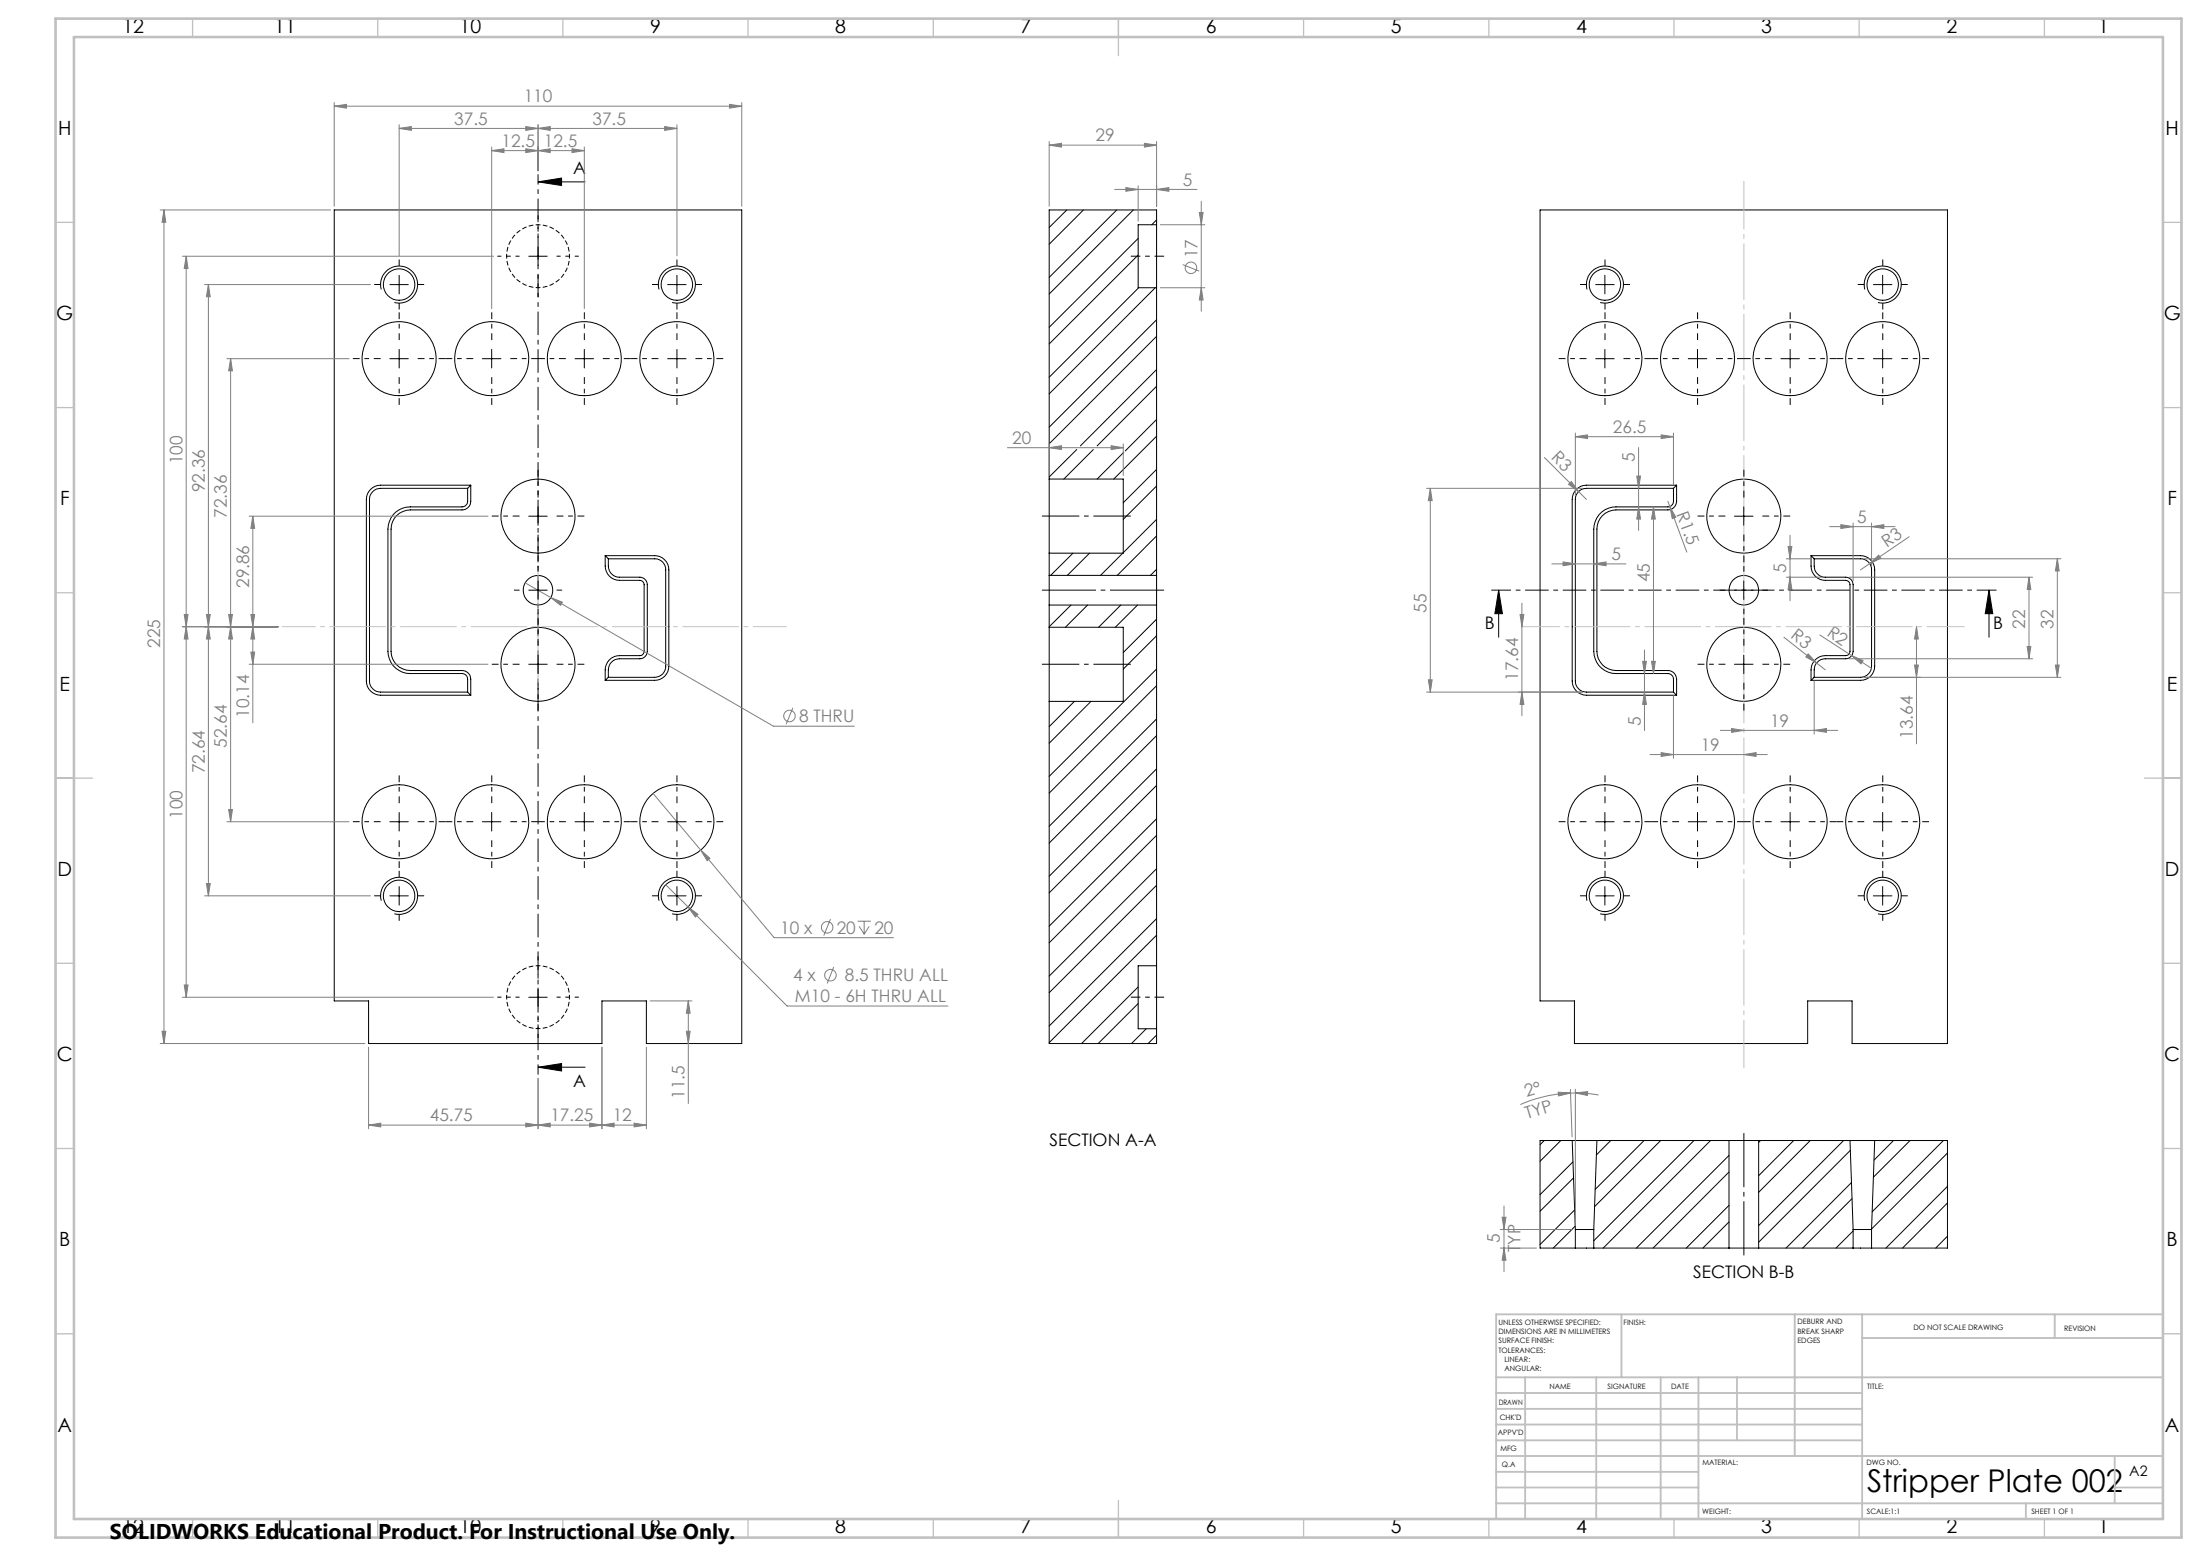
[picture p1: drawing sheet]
<svg xmlns="http://www.w3.org/2000/svg" width="594mm" height="420mm" viewBox="0 0 594 420" stroke-linecap="round" stroke-linejoin="round" font-family="sans-serif">
<path d="M145.3 60.7a8.5 8.5 0 0 1 7.5 12.4 8.5 8.5 0 0 1-14.4 1 8.5 8.5 0 0 1 5.7-13.4h1.2M145.3 260.7a8.5 8.5 0 0 1 7.5 12.4 8.5 8.5 0 0 1-14.4 1 8.5 8.5 0 0 1 5.7-13.4h1.2" fill="none" stroke="#000" stroke-width=".27" stroke-dasharray="1.3 .6" stroke-dashoffset=".6" stroke-linecap="butt"/>
<g fill="none" stroke="#000" stroke-width=".27">
<path d="M90.2 56.7h110.1v225h-25.8v-11.5h-12v11.5h-63v-11.5h-9.3zM145.3 49.1l6.3-1v2zM145.3 49.1h12.7M288 56.7l-4.7 4.7M292.5 56.7l-9.2 9.2M301.5 56.7l-18.2 18.2M306 56.7l-22.7 22.7M312.3 59.4l-1.3 1.3M415.8 56.7h110v225h-25.7v-11.5h-12v11.5h-63v-11.5h-9.3zM102.9 78.1a5 5 0 0 1 4.4-6.3 5 5 0 0 1 5.4 5.5 5 5 0 0 1-6.2 4.4M105.3 76.8h4.9M107.8 74.3v5"/>
<path d="M142.8 69.2h4.9M145.3 66.7v5M177.9 78.1a5 5 0 0 1 4.4-6.3 5 5 0 0 1 5.4 5.5 5 5 0 0 1-6.2 4.4M180.3 76.8h4.9M182.8 74.3v5M307.3 64.4l-24 24M307.3 68.8l-24 24M307.4 77.7l-24.1 24.1M311.9 77.7l-28.6 28.6M312.3 60.7v17M312.3 60.7v-4h-29v72.6M312.3 60.7h-5v17h5"/>
<path d="M312.3 77.7v77.6M428.5 78.1a5 5 0 0 1 4.4-6.3 5 5 0 0 1 5.4 5.4 5 5 0 0 1-6.3 4.5M430.8 76.8h5M433.3 74.3v5M503.5 78.1a5 5 0 0 1 4.4-6.3 5 5 0 0 1 5.4 5.4 5 5 0 0 1-6.3 4.5M505.8 76.8h5M508.3 74.3v5M105.3 96.8h4.9M107.8 94.3v5M130.2 96.8h5.1M132.8 94.3v5M155.3 96.8h5"/>
<path d="M157.8 94.3v5M180.3 96.8h4.9M182.8 94.3v5M312.3 86.3l-29 29M312.3 99.7l-20.6 20.7M312.3 90.8l-28.8 28.8M430.8 96.8h5M433.3 94.3v5M455.8 96.8h5M458.3 94.3v5M480.8 96.8h5M483.3 94.3v5"/>
<path d="M505.8 96.8h5M508.3 94.3v5M312.3 113.2l-8.5 8.5M312.3 104.3l-16.1 16.1M312.3 117.7l-11.6 11.6M126.3 131.8h-23.5a3 3 0 0 0-3 3v49a3 3 0 0 0 3 3h23.5M126.3 131.8v3.5a1.57 1.57 0 0 1-1.6 1.5h-13.9a6 6 0 0 0-6.1 6v33a6 6 0 0 0 6.1 6h13.9a1.57 1.57 0 0 1 1.6 1.5v3.5M127.1 131v4.3a2.35 2.35 0 0 1-2.4 2.3h-13.9a5.2 5.2 0 0 0-5.2 5.2v33a5.2 5.2 0 0 0 5.2 5.2h13.9a2.35 2.35 0 0 1 2.4 2.3v4.4M127.1 131h-24.3a3.9 3.9 0 0 0-3.9 3.8v49a3.9 3.9 0 0 0 3.9 3.9h24.3M127.1 131l-.8 .8M142.8 139.3h4.9M145.3 136.8v5"/>
<path d="M283.3 129.3v20M283.3 129.3h20v20h-20M290.7 121.3l-7.4 7.4M295.2 121.3l-8 8M303.4 122.1l-7.2 7.2M312.3 126.7l-9 9M312.3 131.2l-9 9M451.8 131.8h-23.5a3 3 0 0 0-3 3v49a3 3 0 0 0 3 3h23.5M451.8 131.8v3.5a1.57 1.57 0 0 1-1.5 1.5h-14a6 6 0 0 0-6 6v33a6 6 0 0 0 6 6h14a1.57 1.57 0 0 1 1.5 1.5v3.5M452.7 131v4.3a2.35 2.35 0 0 1-2.4 2.3h-14a5.2 5.2 0 0 0-5.1 5.2v33a5.2 5.2 0 0 0 5.1 5.2h14a2.35 2.35 0 0 1 2.4 2.3v4.4M452.7 131h-24.4a3.9 3.9 0 0 0-3.8 3.8v49a3.9 3.9 0 0 0 3.8 3.9h24.4M452.7 131l-.9 .8"/>
<path d="M468.3 139.3h5M470.8 136.8v5M142.8 159.3h4.9M145.3 156.8v5M163.4 150h13.3a3.9 3.9 0 0 1 3.9 3.8v26a3.8 3.8 0 0 1-3.9 3.8h-13.3M163.4 150a6.2 6.2 0 0 0 1.1 5.5 3.8 3.8 0 0 0 2.8 1.2h5.5a1.21 1.21 0 0 1 1.1 1.1v18a1.21 1.21 0 0 1-1.1 1.2h-5.5a3.9 3.9 0 0 0-3.9 3.8v2.8M163.4 150l.9 .8M164.3 150.8a4.7 4.7 0 0 0 .8 4.1 2.87 2.87 0 0 0 2.2 .9h5.5a2.05 2.05 0 0 1 2 2v18a2.05 2.05 0 0 1-2 2h-5.5a3 3 0 0 0-3 3v2M164.3 150.8h12.4a2.9 2.9 0 0 1 3 3v26a2.95 2.95 0 0 1-3 3h-12.4M283.3 155.3v8M283.3 155.3h29M283.3 149.3v6"/>
<path d="M289.7 149.3l-6 6M294.2 149.3l-6 6M303.1 149.3l-6 6M312.3 155.3v8M312.3 153.7l-1.7 1.6M312.3 144.7l-10.6 10.6M312.3 140.2l-9 9M404.6 159.3l1.1 6.3h-2.1zM404.6 159.3v12.7M468.3 159.3h5M470.8 156.8v5M489 150h13.3a3.9 3.9 0 0 1 3.9 3.8v26a3.8 3.8 0 0 1-3.9 3.8h-13.3"/>
<path d="M489 150a6.2 6.2 0 0 0 1.1 5.5 3.7 3.7 0 0 0 2.7 1.2h5.5a1.21 1.21 0 0 1 1.2 1.1v18a1.21 1.21 0 0 1-1.2 1.2h-5.5a3.9 3.9 0 0 0-3.8 3.8v2.8M489 150l.8 .8M489.8 150.8a4.7 4.7 0 0 0 .9 4.1 2.73 2.73 0 0 0 2.1 .9h5.5a2.05 2.05 0 0 1 2 2v18a2.05 2.05 0 0 1-2 2h-5.5a3 3 0 0 0-3 3v2M489.8 150.8h12.5a2.95 2.95 0 0 1 3 3v26a3 3 0 0 1-3 3h-12.5M537 159.3l1.1 6.3h-2.1zM537 159.3v12.7M142.8 179.3h4.9M145.3 176.8v5M283.3 169.3v20M283.3 169.3h20v20h-20M283.3 163.3h29M283.3 163.3v6"/>
<path d="M289.2 163.3l-5.9 5.9M293.7 163.3l-6 6M302.6 163.3l-6 6M307.1 163.3l-6 6M312.3 167.1l-9 9M312.3 171.6l-9 9M312.3 163.3v97.4M468.3 179.3h5M470.8 176.8v5M126.3 186.8l.8 .9M164.3 182.8l-.9 .8M283.3 189.3v92.4h29v-4"/>
<path d="M290.1 189.3l-6.8 6.8M294.6 189.3l-11.3 11.3M312.3 180.6l-29 29M312.3 194l-29 29M312.3 185.1l-29 29M312.3 198.6l-29 29M451.8 186.8l.9 .9M489.8 182.8l-.8 .8M107.8 219.3v5M132.8 219.3v5M157.8 219.3v5M182.8 219.3v5"/>
<path d="M312.3 207.5l-29 29M312.3 212l-29 29M433.3 219.3v5M458.3 219.3v5M483.3 219.3v5M508.3 219.3v5M105.3 221.8h4.9M107.8 239.3v5M130.2 221.8h5.1M155.3 221.8h5M180.3 221.8h4.9M182.8 239.3v5"/>
<path d="M312.3 221l-29 29M312.3 234.5l-29 29M312.3 225.5l-29 29M312.3 239l-29 29M430.8 221.8h5M433.3 239.3v5M455.8 221.8h5M480.8 221.8h5M505.8 221.8h5M508.3 239.3v5M102.9 243.1a5 5 0 0 1 4.4-6.3 5 5 0 0 1 5.4 5.5 5 5 0 0 1-6.2 4.3M105.3 241.8h4.9"/>
<path d="M177.9 243.1a5 5 0 0 1 4.4-6.3 5 5 0 0 1 5.4 5.5 5 5 0 0 1-6.2 4.3M180.3 241.8h4.9M312.3 247.9l-29 29M312.3 252.4l-29 29M428.5 243.1a5 5 0 0 1 4.4-6.3 5 5 0 0 1 5.4 5.4 5 5 0 0 1-6.3 4.4M430.8 241.8h5M503.5 243.1a5 5 0 0 1 4.4-6.3 5 5 0 0 1 5.4 5.4 5 5 0 0 1-6.3 4.4M505.8 241.8h5M142.8 269.2h4.9M145.3 266.7v5M307.3 266.4l-15.3 15.3M307.3 270.9l-10.8 10.8"/>
<path d="M309.5 277.7l-4 4M312.3 260.7v17M312.3 279.4l-2.3 2.3M312.3 260.7h-5v17h5M145.3 288.1l6.3-1v2zM145.3 288.1h12.7M416.9 307.9l-1.1 1.1M421.4 307.9l-5.6 5.6M424.5 307.9h42.3M424.5 307.9h-8.7v29h9.5M424.5 307.9l.8 24M424.7 313.6l-8.9 8.9"/>
<path d="M424.9 317.9l-9.1 9M431.2 307.9l-.9 24M434.9 307.9l-3.9 3.8M443.9 307.9l-13.2 13.1M448.4 307.9l-17.9 17.8M457.4 307.9l-27.1 27M461.9 307.9l-29 29M466.8 307.9h8M466.8 316.4l-20.5 20.5M466.8 311.9l-25 25M466.8 307.9v29M474.8 307.9h31.4"/>
<path d="M474.8 307.9v29M475.3 307.9l-.5 .4M484.3 307.9l-9.5 9.4M488.8 307.9l-14 13.9M497.8 307.9l-23 22.9M499.5 307.9l.8 24M499.6 310.5l-24.8 24.8M499.9 319.2l-17.7 17.7M506.2 307.9h19.6v29h-20.5M506.2 307.9l-.9 24M511.2 307.9l-5.2 5.2M515.7 307.9l-9.9 9.9"/>
<path d="M524.7 307.9l-19.2 19.2M525.8 311.2l-20.5 20.5M425.1 326.6l-9.3 9.3M425.3 331l-5.9 5.9M425.3 331.9h5M425.3 336.9h41.5M425.3 331.9v5M430.3 331.9v5M466.8 336.9h8M466.8 325.3l-11.5 11.6M466.8 329.8l-7 7.1M474.8 336.9h30.5"/>
<path d="M500 323.6l-13.3 13.3M500.3 331.9h5M500.3 331.9v5M500.3 332.3l-4.6 4.6M500.3 336.7l-.1 .2M505.3 331.9v5M525.8 320.2l-16.6 16.7M525.8 333.7l-3.2 3.2M525.8 324.7l-12.1 12.2"/>
<circle cx="107.8" cy="76.8" r="4.3"/>
<circle cx="182.8" cy="76.8" r="4.3"/>
<circle cx="433.3" cy="76.8" r="4.3"/>
<circle cx="508.3" cy="76.8" r="4.3"/>
<circle cx="107.8" cy="96.8" r="10"/>
<circle cx="132.7" cy="96.8" r="10"/>
<circle cx="157.8" cy="96.8" r="10"/>
<circle cx="182.8" cy="96.8" r="10"/>
<circle cx="433.3" cy="96.8" r="10"/>
<circle cx="458.3" cy="96.8" r="10"/>
<circle cx="483.3" cy="96.8" r="10"/>
<circle cx="508.3" cy="96.8" r="10"/>
<circle cx="145.3" cy="139.3" r="10"/>
<circle cx="470.8" cy="139.3" r="10"/>
<circle cx="145.3" cy="159.3" r="4"/>
<circle cx="470.8" cy="159.3" r="4"/>
<circle cx="145.3" cy="179.3" r="10"/>
<circle cx="470.8" cy="179.3" r="10"/>
<circle cx="107.7" cy="221.8" r="10"/>
<circle cx="132.8" cy="221.8" r="10"/>
<circle cx="157.8" cy="221.8" r="10"/>
<circle cx="182.7" cy="221.8" r="10"/>
<circle cx="433.3" cy="221.8" r="10"/>
<circle cx="458.3" cy="221.8" r="10"/>
<circle cx="483.4" cy="221.8" r="10"/>
<circle cx="508.3" cy="221.8" r="10"/>
<circle cx="107.8" cy="241.8" r="4.3"/>
<circle cx="182.8" cy="241.8" r="4.3"/>
<circle cx="433.3" cy="241.8" r="4.3"/>
<circle cx="508.3" cy="241.8" r="4.3"/>
</g>
<g fill="none" stroke="#808080" stroke-width=".27">
<path d="M90.2 28.7l3.4-.5v1zM90.2 27.7v28M90.2 28.7h110.1M107.8 34.7l3.3-.5v1zM107.8 33.7v35.4M107.8 34.7h75M132.8 39.7v43.6M142 34.2l3.3 .5-3.3 .5zM145.3 34.7l3.3-.5v1zM145.3 33.7v12.4M157.8 39.7v43.6M179.5 34.2l3.3 .5-3.3 .5z"/>
<path d="M182.8 33.7v35.4M197 28.2l3.3 .5-3.3 .5zM200.3 27.7v28M283.3 39.2l3.3-.5v1zM283.3 38.2v17.5M283.3 39.2h29M309 38.7l3.3 .5-3.3 .5zM312.3 38.2v17.5M43.3 56.7h46M44.3 56.7l.5 3.3h-1.1zM44.3 56.7v225M132.8 40.7l3.3-.5v1z"/>
<path d="M132.8 40.7h25M142 40.2l3.3 .5-3.3 .5zM145.3 40.7l3.3-.5v1zM154.4 40.2l3.4 .5-3.4 .5zM301 51.1h22.2M304 50.6l3.3 .5-3.3 .5zM307.3 50.1v9.6M312.3 51.1l3.3-.5v1zM323.8 57.4h1l-.5 3.3zM324.3 54.3v29.7M49.2 69.2h84M50.3 69.2l.5 3.3h-1.1z"/>
<path d="M50.3 69.2v200M55.2 76.8h44.8M56.3 76.8l.5 3.3h-1.1zM56.3 76.8v165M313.3 60.7h12M313.3 77.7h12M319.3 71.4l4.5 1.8M324.3 77.7l.5 3.3h-1zM61.2 96.8h33.1M62.3 96.8l.5 3.3h-1.1zM62.3 96.8v125M283.3 119.8v8.5"/>
<path d="M303.3 119.8v8.5M425.3 117.9l3.3-.5v1zM425.3 116.9v16.9M425.3 117.9h26.5M448.5 117.4l3.3 .5-3.3 .5zM451.8 116.9v13.9M67.3 139.3h64.5M68.3 139.3l.5 3.3h-1.1zM68.3 139.3v55.8M272 120.8h31.3M283.3 120.8l3.3-.5v1zM300 120.3l3.3 .5-3.3 .5z"/>
<path d="M385.2 131.8h42.1M386.2 131.8l.5 3.3h-1zM386.2 131.8v55M417 123.5l11.3 11.3M423.5 130.7l.8-.7 1.9 2.7zM441.9 128.5h1l-.5 3.3zM442.4 136.8l.5 3.3h-1zM442.4 120.8v22.4M446.4 136.8l.5 3.3h-1zM446.4 136.8v45M450.3 135.3l.5 1.4M450.8 136.7l1.7 2.9-1 .4z"/>
<path d="M450.8 136.7l4.6 12.3M141.8 157.3l6.9 4M419 152.2h20M422 151.7l3.3 .5-3.3 .5zM430.3 152.2l3.3-.5v1zM482.3 150.8h6.5M482.3 155.8h9.5M482.8 147.5h1l-.5 3.3zM483.3 155.8l.5 3.3h-1zM483.3 144.5v17.7M494 142.2h17.7M497 141.6l3.3 .6-3.3 .4z"/>
<path d="M499.3 155.8h49.5M500.3 141.2v15.6M503.3 150.8h53.2M504.8 152.1l2.5-2.3 .5 .9zM504.8 152.1l-2.5 1.7M505.3 142.2l3.3-.6v1zM505.3 141.2v11.6M515.5 144.9l-10.7 7.2M547.8 155.8l.5 3.3h-1zM547.8 155.8v22M555.5 150.8l.5 3.3h-1zM555.5 150.8v32"/>
<path d="M49.2 169.2h25.9M49.7 165.9h1.1l-.5 3.3zM50.3 169.2l.5 3.3h-1.1zM55.7 165.9h1.1l-.5 3.3zM56.3 169.2l.5 3.3h-1.1zM61.7 165.9h1.1l-.5 3.3zM62.3 169.2l.5 3.3h-1.1zM67.3 179.3h64.5M67.7 165.9h1.1l-.5 3.3zM67.7 176h1.1l-.5 3.3zM68.3 169.2l.5 3.3h-1.1zM148.7 161.3l3.1 1.2-.5 .9z"/>
<path d="M148.7 161.3l60.1 34.7h21.9M410.4 165.9h1l-.5 3.3zM410.9 162.8v30.4M443.5 178.5h1l-.5 3.3zM444 175.5v21.7M445.9 178.5h1l-.5 3.3zM481.6 172l8.9 6.9M488.2 176.5l2.3 2.4-2.9-1.6zM490.5 178.9l2.3 1.9M491.3 171.4l8.7 5.6M499.3 177.8h49.5M500 177l3 1.3-.5 .9z"/>
<path d="M500 177l5.3 3.4M516.9 179.5h1l-.4 3.3zM517.5 169.2l.4 3.3h-1zM517.5 169.2v31.6M547.3 174.5h1l-.5 3.3zM555 179.5h1l-.5 3.3zM214.1 191l-1.8 4.5M385.2 186.8h42.1M385.7 183.5h1l-.5 3.3zM410.9 186.8l.5 3.3h-1zM444 186.8l.5 3.3h-1zM451.8 187.8v16.9"/>
<path d="M464.5 197.1h31.7M467.5 196.7l3.3 .4-3.3 .6zM489.8 197.1l3.3-.4v1zM489.8 183.8v14.3M503.3 182.8h53.2M61.7 218.5h1.1l-.5 3.3zM176.3 214.2l32.7 38.9h32.2M445.5 203.7h31.7M448.5 203.1l3.3 .6-3.3 .5zM470.8 203.7l3.3-.6v1.1zM55.7 238.5h1.1l-.5 3.3zM61.2 221.8h33.1"/>
<path d="M179.7 238.8l32.8 32.8h43.4M189.2 229.5l2.5 2.2-.8 .6zM55.2 241.8h44.8M185.8 244.8l2.7 2-.8 .7zM224.2 248.1l-1.8 4.4M231.6 248.7h3.5M232 250.1l1.3 2.1M233.3 248.7v3.5M234.7 250.1l-1.4 2.1M43.7 278.4h1.1l-.5 3.3zM49.2 269.2h84M49.7 265.9h1.1l-.5 3.3z"/>
<path d="M175.5 270.2h11.3M185.3 278.4h1l-.5 3.3zM185.8 270.2l.5 3.3h-1zM185.8 270.2v27.7M225.1 261l-1.8 4.4M43.3 281.7h55.2M99.5 282.7v22M145.3 291.1v13.6M162.5 282.7v22M174.5 282.7v22M420.7 294.8l3.3 .2-3.2 .8zM424 294.1l.5 12.8"/>
<path d="M424 295a37.4 37.4 0 0 0-13.5 3.2M425.3 295l3.4-.3-.1 1zM425.3 295h-1.3M425.3 295l4 .2 2.3 .4M425.3 294v36.9M99.5 303.7l3.3-.5v1zM99.5 303.7h75M142 303.2l3.3 .5-3.3 .5zM145.3 303.7l3.3-.5v1zM159.2 303.2l3.3 .5-3.3 .5zM162.5 303.7l3.3-.5v1zM171.2 303.2l3.3 .5-3.3 .5z"/>
<path d="M405.1 336.9h9.7M405.1 331.9h19.2M405.6 328.6h1l-.5 3.3zM406.1 336.9l.5 3.3h-1zM406.1 325.5v17.7"/>
<circle cx="321.6" cy="72.3" r="1.55"/>
<circle cx="213.2" cy="193.3" r="1.55"/>
<circle cx="223.3" cy="250.3" r="1.55"/>
<circle cx="224.2" cy="263.2" r="1.55"/>
</g>
<path d="M305.3 69.2h9M305.3 269.2h9" fill="none" stroke="#000" stroke-width=".27" stroke-dasharray="15.2 1.3 1.3 1.3" stroke-dashoffset="12.6" stroke-linecap="butt"/>
<path d="M305.3 139.3h-24M305.3 179.3h-24" fill="none" stroke="#000" stroke-width=".27" stroke-dasharray="15.2 1.3 1.3 1.3" stroke-dashoffset="5.1" stroke-linecap="butt"/>
<path d="M314.3 159.3h-33M470.8 338.9v-33" fill="none" stroke="#000" stroke-width=".27" stroke-dasharray="15.2 1.3 1.3 1.3" stroke-dashoffset=".6" stroke-linecap="butt"/>
<path d="M145.3 47.1v243" fill="none" stroke="#000" stroke-width=".27" stroke-dasharray="6.3 1.3 1.3 1.3" stroke-dashoffset="3.6" stroke-linecap="butt"/>
<path d="M539 159.3h-136.4" fill="none" stroke="#000" stroke-width=".27" stroke-dasharray="6.3 1.3 1.3 1.3" stroke-dashoffset="1" stroke-linecap="butt"/>
<path d="M410.9 169.2h119.5" fill="none" stroke="#c0c0c0" stroke-width=".27" stroke-dasharray="15.2 1.3 1.3 1.3" stroke-dashoffset="5" stroke-linecap="butt"/>
<path d="M470.8 288.3v-239.4" fill="none" stroke="#c0c0c0" stroke-width=".27" stroke-dasharray="15.2 1.3 1.3 1.3" stroke-dashoffset="2.2" stroke-linecap="butt"/>
<path d="M76.1 169.2h136.3" fill="none" stroke="#c0c0c0" stroke-width=".27" stroke-dasharray="15.2 1.3 1.3 1.3" stroke-dashoffset="6.1" stroke-linecap="butt"/>
<path d="M145.3 185.1v-31.9" fill="none" stroke="#c0c0c0" stroke-width=".27" stroke-dasharray="15.2 1.3 1.3 1.3" stroke-dashoffset="1.2" stroke-linecap="butt"/>
<g fill="none" stroke="#000" stroke-width=".27" stroke-dasharray="15.2 1.3 1.3 1.3" stroke-dashoffset="13.4" stroke-linecap="butt">
<path d="M102.8 96.8h-7.5M107.8 91.8v-7.5M112.8 96.8h7.5M127.8 96.8h-7.5M132.8 91.8v-7.5M137.8 96.8h7.5M152.8 96.8h-7.5M157.8 91.8v-7.5M162.8 96.8h7.5M177.8 96.8h-7.5M182.8 91.8v-7.5M187.8 96.8h7.5"/>
<path d="M428.3 96.8h-7.5M433.3 91.8v-7.5M438.3 96.8h7.5M453.3 96.8h-7.5M458.3 91.8v-7.5M463.3 96.8h7.5M478.3 96.8h-7.5M483.3 91.8v-7.5M488.3 96.8h7.5M503.3 96.8h-7.5M508.3 91.8v-7.5M513.3 96.8h7.5"/>
<path d="M107.8 101.8v7.5M132.8 101.8v7.5M157.8 101.8v7.5M182.8 101.8v7.5M433.3 101.8v7.5M458.3 101.8v7.5M483.3 101.8v7.5M508.3 101.8v7.5M140.3 139.3h-7.5M145.3 134.3v-7.5M150.3 139.3h7.5M465.8 139.3h-7.5"/>
<path d="M470.8 134.3v-7.5M475.8 139.3h7.5M145.3 144.3v7.5M470.8 144.3v7.5M140.3 179.3h-7.5M145.3 174.3v-7.5M150.3 179.3h7.5M465.8 179.3h-7.5M470.8 174.3v-7.5M475.8 179.3h7.5M145.3 184.3v7.5M470.8 184.3v7.5"/>
<path d="M107.8 216.8v-7.5M132.8 216.8v-7.5M157.8 216.8v-7.5M182.8 216.8v-7.5M433.3 216.8v-7.5M458.3 216.8v-7.5M483.3 216.8v-7.5M508.3 216.8v-7.5M102.8 221.8h-7.5M107.8 226.8v7.5M112.8 221.8h7.5M127.8 221.8h-7.5"/>
<path d="M132.8 226.8v7.5M137.8 221.8h7.5M152.8 221.8h-7.5M157.8 226.8v7.5M162.8 221.8h7.5M177.8 221.8h-7.5M182.8 226.8v7.5M187.8 221.8h7.5M428.3 221.8h-7.5M433.3 226.8v7.5M438.3 221.8h7.5M453.3 221.8h-7.5"/>
<path d="M458.3 226.8v7.5M463.3 221.8h7.5M478.3 221.8h-7.5M483.3 226.8v7.5M488.3 221.8h7.5M503.3 221.8h-7.5M508.3 226.8v7.5M513.3 221.8h7.5"/>
</g>
<g fill="none" stroke="#000" stroke-width=".27" stroke-dasharray="15.2 1.3 1.3 1.3" stroke-linecap="butt">
<path d="M102.8 76.8h-1.8M107.8 71.8v-1.8M112.8 76.8h1.7M177.8 76.8h-1.8M182.8 71.8v-1.8M187.8 76.8h1.7M428.3 76.8h-1.7M433.3 71.8v-1.8M438.3 76.8h1.8M503.3 76.8h-1.7M508.3 71.8v-1.8M513.3 76.8h1.8"/>
<path d="M107.8 81.8v1.7M182.8 81.8v1.7M433.3 81.8v1.7M508.3 81.8v1.7M140.3 159.3h-1.5M145.3 154.3v-1.5M150.3 159.3h1.5M465.8 159.3h-1.5M470.8 154.3v-1.5M475.8 159.3h1.5M145.3 164.3v1.5M470.8 164.3v1.5"/>
<path d="M107.8 236.8v-1.8M182.8 236.8v-1.8M433.3 236.8v-1.8M508.3 236.8v-1.8M102.8 241.8h-1.8M107.8 246.8v1.7M112.8 241.8h1.7M177.8 241.8h-1.8M182.8 246.8v1.7M187.8 241.8h1.7M428.3 241.8h-1.7M433.3 246.8v1.7"/>
<path d="M438.3 241.8h1.8M503.3 241.8h-1.7M508.3 246.8v1.7M513.3 241.8h1.8"/>
</g>
<path d="M140.3 69.2h-6M145.3 64.2v-6M145.3 74.2v6M150.3 69.2h6M140.3 269.2h-6M145.3 264.2v-6M145.3 274.2v6M150.3 269.2h6" fill="none" stroke="#000" stroke-width=".27" stroke-dasharray="15.2 1.3 1.3 1.3" stroke-dashoffset="14.1" stroke-linecap="butt"/>
<g fill="none" stroke="#c0c0c0" stroke-width=".35">
<path d="M52 5v5M102 5v5M152 5v5M202 5v5M252 5v5M302 5v10M352 5v5M402 5v5M452 5v5M502 5v5M552 5v5M15 60h5"/>
<path d="M584 60h5M15 110h5M584 110h5M15 160h5M584 160h5M15 210h10M579 210h10M15 260h5M584 260h5M15 310h5M584 310h5M15 360h5"/>
<path d="M584 360h5M52 410v5M102 410v5M152 410v5M202 410v5M252 410v5M302 405v10M352 410v5M402 410v5M452 410v5M502 410v5M552 410v5"/>
</g>
<g fill="none" stroke="#c0c0c0" stroke-width=".5">
<path d="M437.8 354.8v17M484.6 354.8v38.2M502.8 354.8v55.2M554.8 354.8v6.4M584 354.8h-180v55.2M404 371.8h180M404 376h98.8M411.8 371.8v38.2M431 371.8v38.2M448.4 371.8v38.2M458.6 371.8v38.2M469 371.8v17"/>
<path d="M502.8 361.2h81.2M404 388.8h98.8M404 384.5h98.8M404 380.3h98.8M404 397.3h54.6M404 393h180M571 393v12.8M404 405.8h180M404 401.5h54.6M547 405.8v4.2M571 401.5h13"/>
</g>
<path d="M15 5h574v410h-574zM20 10h564v400h-564z" fill="none" stroke="#c0c0c0" stroke-width=".7"/>
<g fill="#000">
<path d="M145.3 49.1l6.3-1v2zM145.3 288.1l6.3-1v2z"/>
<path d="M537 159.3l1.1 6.3h-2.1zM404.6 159.3l1.1 6.3h-2.1z"/>
</g>
<g fill="#808080">
<path d="M423.5 130.7l.8-.7 1.9 2.7z"/>
<path d="M488.2 176.5l2.3 2.4-2.9-1.6z"/>
<path d="M500 177l3 1.3-.5 .9z"/>
<path d="M504.8 152.1l2.5-2.3 .5 .9z"/>
<path d="M450.8 136.7l1.7 2.9-1 .4z"/>
<path d="M171.2 303.2l3.3 .5-3.3 .5zM162.5 303.7l3.3-.5v1z"/>
<path d="M189.2 229.5l1.7 2.8 .8-.6zM185.8 244.8l1.9 2.7 .8-.7zM148.7 161.3l2.6 2.1 .5-.9zM90.2 28.7l3.4-.5v1zM197 28.2l3.3 .5-3.3 .5z"/>
<path d="M425.3 117.9l3.3-.5v1zM448.5 117.4l3.3 .5-3.3 .5z"/>
<path d="M497 141.6l3.3 .6-3.3 .4zM505.3 142.2l3.3-.6v1z"/>
<path d="M430.3 152.2l3.3-.5v1zM422 151.7l3.3 .5-3.3 .5z"/>
<path d="M442.4 136.8l.5 3.3h-1zM441.9 128.5h1l-.5 3.3z"/>
<path d="M555 179.5h1l-.5 3.3zM555.5 150.8l.5 3.3h-1zM483.3 155.8l.5 3.3h-1zM482.8 147.5h1l-.5 3.3z"/>
<path d="M43.7 278.4h1.1l-.5 3.3zM44.3 56.7l.5 3.3h-1.1z"/>
<path d="M185.3 278.4h1l-.5 3.3zM185.8 270.2l.5 3.3h-1z"/>
<path d="M446.4 136.8l.5 3.3h-1zM445.9 178.5h1l-.5 3.3zM443.5 178.5h1l-.5 3.3zM444 186.8l.5 3.3h-1zM386.2 131.8l.5 3.3h-1zM385.7 183.5h1l-.5 3.3z"/>
<path d="M547.8 155.8l.5 3.3h-1zM547.3 174.5h1l-.5 3.3z"/>
<path d="M142 34.2l3.3 .5-3.3 .5zM107.8 34.7l3.3-.5v1zM142 40.2l3.3 .5-3.3 .5zM132.8 40.7l3.3-.5v1zM142 303.2l3.3 .5-3.3 .5zM99.5 303.7l3.3-.5v1zM470.8 203.7l3.3-.6v1.1zM448.5 203.1l3.3 .6-3.3 .5z"/>
<path d="M145.3 40.7l3.3-.5v1zM154.4 40.2l3.4 .5-3.4 .5zM145.3 34.7l3.3-.5v1zM179.5 34.2l3.3 .5-3.3 .5zM145.3 303.7l3.3-.5v1zM159.2 303.2l3.3 .5-3.3 .5zM467.5 196.7l3.3 .4-3.3 .6zM489.8 197.1l3.3-.4v1z"/>
<path d="M67.7 165.9h1.1l-.5 3.3zM68.3 139.3l.5 3.3h-1.1zM61.7 165.9h1.1l-.5 3.3zM62.3 96.8l.5 3.3h-1.1zM67.7 176h1.1l-.5 3.3zM68.3 169.2l.5 3.3h-1.1zM61.7 218.5h1.1l-.5 3.3zM62.3 169.2l.5 3.3h-1.1zM55.7 238.5h1.1l-.5 3.3zM56.3 169.2l.5 3.3h-1.1zM49.7 265.9h1.1l-.5 3.3zM50.3 169.2l.5 3.3h-1.1z"/>
<path d="M56.3 76.8l.5 3.3h-1.1zM55.7 165.9h1.1l-.5 3.3zM50.3 69.2l.5 3.3h-1.1zM49.7 165.9h1.1l-.5 3.3zM410.4 165.9h1l-.5 3.3zM410.9 186.8l.5 3.3h-1zM517.5 169.2l.4 3.3h-1zM516.9 179.5h1l-.4 3.3z"/>
<path d="M304 50.6l3.3 .5-3.3 .5zM312.3 51.1l3.3-.5v1zM283.3 120.8l3.3-.5v1zM300 120.3l3.3 .5-3.3 .5zM283.3 39.2l3.3-.5v1zM309 38.7l3.3 .5-3.3 .5z"/>
<path d="M425.3 295l3.4-.3-.1 1zM420.7 294.8l3.3 .2-3.2 .8z"/>
<path d="M323.8 57.4h1l-.5 3.3zM324.3 77.7l.5 3.3h-1z"/>
<path d="M406.1 336.9l.5 3.3h-1zM405.6 328.6h1l-.5 3.3z"/>
</g>
<text font-size="8.5" x="504.1" y="402.7">Stripper Plate 002</text>
<text font-size="5.8" x="29.7" y="415.3">SOLIDWORKS Educational Product. For Instructional Use Only.</text>
<g font-size="5.3">
<text x="33.1" y="8.9">12</text>
<text x="74.1" y="8.9">11</text>
<text x="124.1" y="8.9">10</text>
<text x="175.5" y="8.9">9</text>
<text x="225.5" y="8.9">8</text>
<text x="275.5" y="8.9">7</text>
<text x="325.5" y="8.9">6</text>
<text x="375.5" y="8.9">5</text>
<text x="425.5" y="8.9">4</text>
<text x="475.5" y="8.9">3</text>
<text x="525.5" y="8.9">2</text>
<text x="566.5" y="8.9">1</text>
<text x="15.7" y="36.4">H</text>
<text x="584.7" y="36.4">H</text>
<text x="15.2" y="86.4">G</text>
<text x="584.2" y="86.4">G</text>
<text x="16.2" y="136.4">F</text>
<text x="585.2" y="136.4">F</text>
<text x="16.1" y="186.4">E</text>
<text x="585.1" y="186.4">E</text>
<text x="15.5" y="236.4">D</text>
<text x="584.5" y="236.4">D</text>
<text x="15.4" y="286.4">C</text>
<text x="584.4" y="286.4">C</text>
<text x="16" y="336.4">B</text>
<text x="585" y="336.4">B</text>
<text x="15.5" y="386.4">A</text>
<text x="584.5" y="386.4">A</text>
<text x="33.1" y="413.9">12</text>
<text x="74.1" y="413.9">11</text>
<text x="124.1" y="413.9">10</text>
<text x="175.5" y="413.9">9</text>
<text x="225.5" y="413.9">8</text>
<text x="275.5" y="413.9">7</text>
<text x="325.5" y="413.9">6</text>
<text x="375.5" y="413.9">5</text>
<text x="425.5" y="413.9">4</text>
<text x="475.5" y="413.9">3</text>
<text x="525.5" y="413.9">2</text>
<text x="566.5" y="413.9">1</text>
</g>
<g font-size="4.7" fill="#808080">
<text x="141.4" y="27.6">110</text>
<text x="122.7" y="33.6">37.5</text>
<text x="160" y="33.6">37.5</text>
<text x="135.4" y="39.6">12.5</text>
<text x="146.8" y="39.6">12.5</text>
<text x="295.8" y="38.2">29</text>
<text x="319.3" y="50.1">5</text>
<text x="323.3" y="69.7" transform="rotate(-90 323.3 69.7)">17</text>
<text x="273.3" y="119.8">20</text>
<text x="435.5" y="116.9">26.5</text>
<text x="49.3" y="125.3" transform="rotate(-90 49.3 125.3)">100</text>
<text x="418.6" y="123.7" transform="rotate(45 418.6 123.7)">R3</text>
<text x="441.4" y="124.7" transform="rotate(-90 441.4 124.7)">5</text>
<text x="55.3" y="132.8" transform="rotate(-90 55.3 132.8)">92.36</text>
<text x="61.3" y="139.7" transform="rotate(-90 61.3 139.7)">72.36</text>
<text x="452.6" y="138.8" transform="rotate(70 452.6 138.8)">R1.5</text>
<text x="501.4" y="141.1">5</text>
<text x="509.4" y="147.8" transform="rotate(-34 509.4 147.8)">R3</text>
<text x="435.1" y="151.2">5</text>
<text x="482.3" y="154.6" transform="rotate(-90 482.3 154.6)">5</text>
<text x="67.3" y="158.7" transform="rotate(-90 67.3 158.7)">29.86</text>
<text x="445.4" y="157.2" transform="rotate(-90 445.4 157.2)">45</text>
<text x="385.2" y="165.4" transform="rotate(-90 385.2 165.4)">55</text>
<text x="483.3" y="172" transform="rotate(38 483.3 172)">R3</text>
<text x="493" y="171.3" transform="rotate(35 493 171.3)">R2</text>
<text x="546.8" y="169.7" transform="rotate(-90 546.8 169.7)">22</text>
<text x="554.5" y="169.7" transform="rotate(-90 554.5 169.7)">32</text>
<text x="43.3" y="174.9" transform="rotate(-90 43.3 174.9)">225</text>
<text x="409.9" y="183.8" transform="rotate(-90 409.9 183.8)">17.64</text>
<text x="67.3" y="193.8" transform="rotate(-90 67.3 193.8)">10.14</text>
<text x="215.7" y="195">8 THRU</text>
<text x="443" y="195.9" transform="rotate(-90 443 195.9)">5</text>
<text x="477.9" y="196.1">19</text>
<text x="61.3" y="201.8" transform="rotate(-90 61.3 201.8)">52.64</text>
<text x="459.2" y="202.6">19</text>
<text x="516.4" y="199.5" transform="rotate(-90 516.4 199.5)">13.64</text>
<text x="55.3" y="208.7" transform="rotate(-90 55.3 208.7)">72.64</text>
<text x="49.3" y="221" transform="rotate(-90 49.3 221)">100</text>
<text x="210.6" y="252">10 x</text>
<text x="225.9" y="252">20</text>
<text x="236.1" y="252">20</text>
<text x="214.1" y="264.9">4 x</text>
<text x="228.1" y="264.9">8.5 THRU ALL</text>
<text x="214.6" y="270.5">M10 - 6H THRU ALL</text>
<text x="184.8" y="296.6" transform="rotate(-90 184.8 296.6)">11.5</text>
<text x="412.2" y="296.2" transform="rotate(-17 412.2 296.2)">2°</text>
<text x="116" y="302.6">45.75</text>
<text x="148.6" y="302.6">17.25</text>
<text x="165.4" y="302.6">12</text>
<text x="412.3" y="302" transform="rotate(-17 412.3 302)">TYP</text>
<text x="405" y="335.5" transform="rotate(-90 405 335.5)">5</text>
<text x="410.6" y="338" transform="rotate(-90 410.6 338)">TYP</text>
</g>
<g font-size="4.7">
<text x="154.8" y="46.9">A</text>
<text x="400.9" y="169.8">B</text>
<text x="538.1" y="169.8">B</text>
<text x="154.8" y="293.4">A</text>
<text x="283.4" y="309.4">SECTION A-A</text>
<text x="457.2" y="345">SECTION B-B</text>
</g>
<text font-size="3.9" x="574.9" y="398.5">A2</text>
<g font-size="2">
<text x="404.6" y="357.6">UNLESS OTHERWISE SPECIFIED:</text>
<text x="438.4" y="357.6">FINISH:</text>
<text x="485.3" y="357.5">DEBURR AND</text>
<text x="485.3" y="360">BREAK SHARP</text>
<text x="516.6" y="359">DO NOT SCALE DRAWING</text>
<text x="557.3" y="359.2">REVISION</text>
<text x="404.6" y="360.1">DIMENSIONS ARE IN MILLIMETERS</text>
<text x="404.6" y="362.6">SURFACE FINISH:</text>
<text x="404.6" y="365.1">TOLERANCES:</text>
<text x="485.3" y="362.5">EDGES</text>
<text x="406.2" y="367.6">LINEAR:</text>
<text x="406.2" y="370.1">ANGULAR:</text>
<text x="418.3" y="375">NAME</text>
<text x="434" y="374.9">SIGNATURE</text>
<text x="451.2" y="374.9">DATE</text>
<text x="504.1" y="374.9">TITLE:</text>
<text x="404.6" y="379.1">DRAWN</text>
<text x="404.9" y="383.3">CHK'D</text>
<text x="404.4" y="387.4">APPV'D</text>
<text x="405.1" y="391.8">MFG</text>
<text x="405.5" y="396">Q.A</text>
<text x="459.6" y="395.5">MATERIAL:</text>
<text x="504" y="395.5">DWG NO.</text>
<text x="459.6" y="408.5">WEIGHT:</text>
<text x="504.1" y="408.6">SCALE:1:1</text>
<text x="548.5" y="408.6">SHEET 1 OF 1</text>
</g>
</svg>
